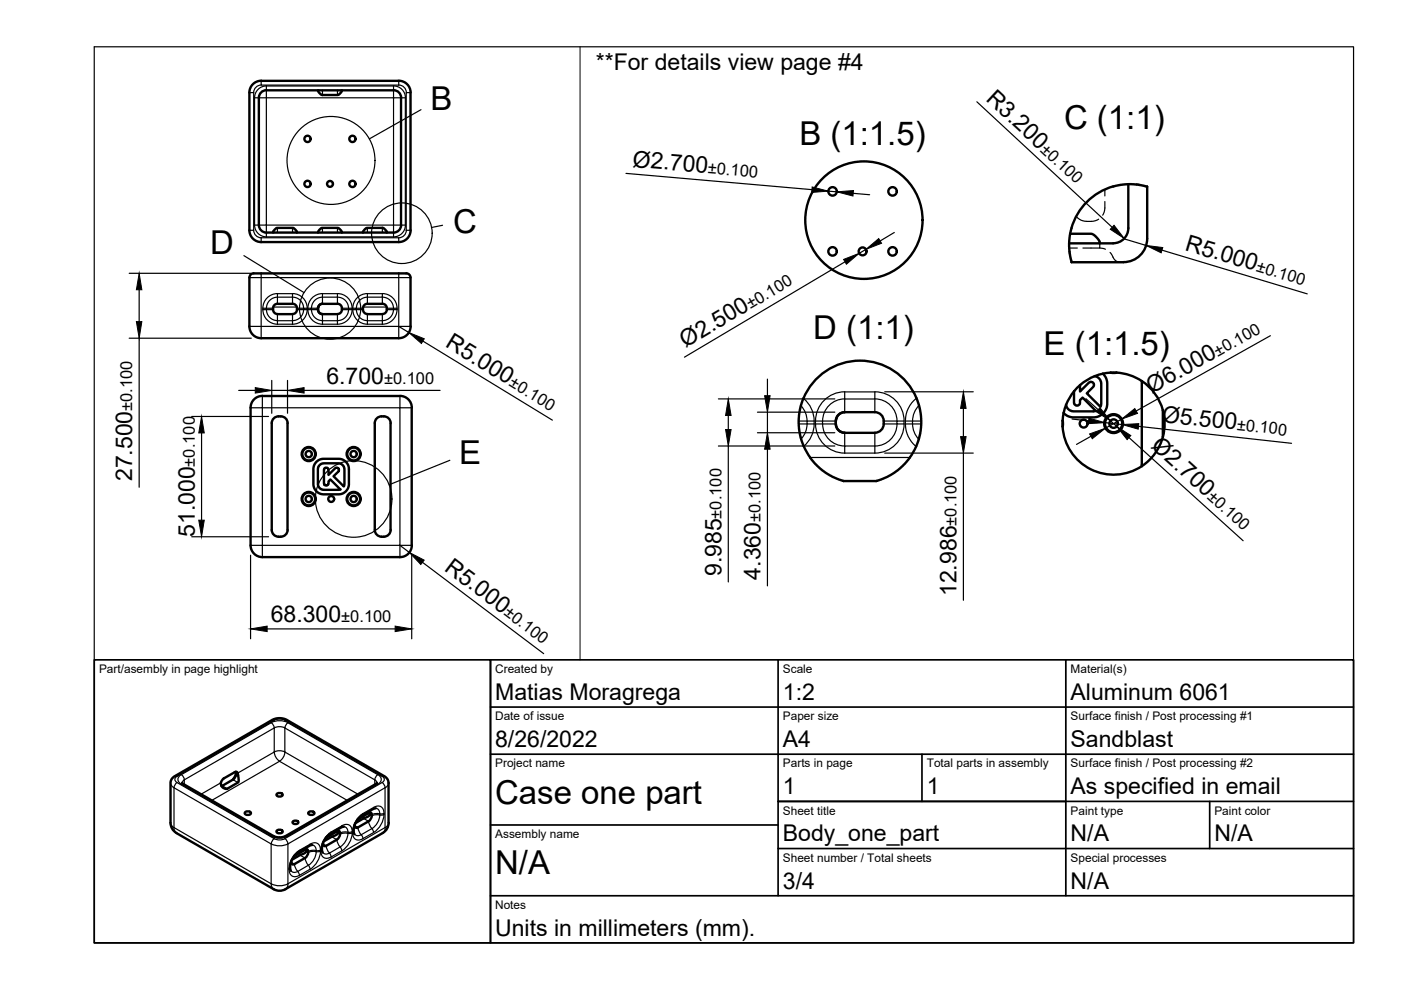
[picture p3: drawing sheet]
<svg xmlns="http://www.w3.org/2000/svg" width="297mm" height="210mm" viewBox="0 0 297 210" stroke-linecap="round" stroke-linejoin="round" font-family="sans-serif">
<!-- layer: Visible -->
<g fill="none" stroke="#000" stroke-width=".51">
<path d="M53.8 17.7l1-.5 .6-.1h29.2a2.51 2.51 0 0 1 2.5 2.5v29.2a2.51 2.51 0 0 1-2.6 2.5h-29.1a2.51 2.51 0 0 1-2.5-2.5v-29.2a2.5 2.5 0 0 1 .9-1.9zM56.5 19.1h26.9a1.6 1.6 0 0 1 1.6 1.6M56.5 19.1a1.6 1.6 0 0 0-1.6 1.6v27a1.6 1.6 0 0 0 1.6 1.6M67.5 19.1l.2 .6 .6 .4h3.3l.6-.4 .3-.6M85 20.7v27M239.2 39v9.4a3.2 3.2 0 0 1-3.2 3.2h-9.3l.1 2.2M53.8 58h32.3M53.8 57.9a.9 .9 0 0 0-.9 .9v10.4M57.9 49.3l.1-.4 .7-.6h3.4l.7 .6 .1 .4M67.5 49.3l.1-.4 .7-.6h3.3l.6 .5 .3 .5M77 49.3l.3-.7 .5-.3h3.4l.7 .6 .1 .4M85 47.7a1.6 1.6 0 0 1-1.6 1.6h-26.9"/>
<path d="M86.1 57.9a.9 .9 0 0 1 .9 .9v10.4M226.9 49.5l-.2 2.1M227.2 48.4a13.1 13.1 0 0 1 10.4-9.2l1.6-.2 1.8 .1 2.2 .5v11a5 5 0 0 1-5 5h-11l-.4-1.8M227.2 48.4l-.3 1.2h4.6l.6 .3 .7 .8 .4 .6-.1 .3M52.9 69.2a2.51 2.51 0 0 0 2.5 2.5h29.1a2.51 2.51 0 0 0 2.6-2.5M57.9 65.6a.94 .94 0 0 0 .9 1M57.9 65.7a1.02 1.02 0 0 1 .9-1.3h3.2a.97 .97 0 0 1 1 1.3M58.8 66.6h3.2M63 65.6a.94 .94 0 0 1-1 1M67.4 65.6a.94 .94 0 0 0 1 1M68.4 64.4h3.2a1 1 0 0 1 .9 1.3M68.4 64.4a1.02 1.02 0 0 0-1 1.3"/>
<path d="M68.4 64.4a.94 .94 0 0 0-1 .9l.2 .9 .5 .4h3.4M72.5 65.6a.94 .94 0 0 1-.9 1M77 65.6a.94 .94 0 0 0 .9 1M77.9 66.6h3.2M81.1 64.4h-3.2a1.02 1.02 0 0 0-1 1.3M81.1 64.4a1 1 0 0 1 .9 1.3M82 65.6a.94 .94 0 0 1-.9 1M232.1 79.7l.9 .5 .5 .9v4.5l-.2 .7-2.9-2.9 1.5-1.5v-.4l-.1-.3-.5-.2-.4 .1-1.9 1.9v-1.3M233.8 79.2l.7 .9 .3 1v4.7l-.3 1-.5 .7-1 .7-.9 .3h-4.9l-.9-.3-.8-.6M235.5 79h1.2M55.6 84l29.2-.1a2.51 2.51 0 0 1 2.5 2.5v29.2a2.47 2.47 0 0 1-2.5 2.5h-29.2M55.6 83.9a2.51 2.51 0 0 0-2.5 2.5v29.2a2.51 2.51 0 0 0 2.5 2.5"/>
<path d="M57.6 89.7v22.7a1.56 1.56 0 0 0 1.9 1.4M59.5 88.3a1.53 1.53 0 0 0-1.9 1.4M59.6 88.3a1.43 1.43 0 0 1 1.4 1.4M61 89.7v22.7a1.43 1.43 0 0 1-1.4 1.4M67 98l.8-.6 .7-.1h3.4l.7 .1 .6 .4 .5 .7 .3 .8v3.5l-.2 .7-.4 .5-.6 .6-.9 .2h-3.4l-.7-.2-.6-.3-.5-.7-.3-.8v-3.5l.2-.7zM67.6 98.8l.3-.4 .7-.2h3.2l.7 .2 .3 .4 .2 .6v3.3l-.1 .4-2.2-2.1 1.1-1.1-.1-.6-.3-.1-.3 .1-1.4 1.4-.1-1.2-.2-.3h-.4l-.3 .4 .1 3.1 .2 .2h.4l.2-.3 .1-.5 .3-.4 2.2 2.1-3.6 .1-.7-.3-.3-.3-.2-.6v-3.3zM79.5 89.7v22.7a1.56 1.56 0 0 0 1.9 1.4M81.4 88.3a1.53 1.53 0 0 0-1.9 1.4M81.4 88.3a1.43 1.43 0 0 1 1.4 1.4M82.8 89.7v22.7M170.3 84.5l-.7 2.5-.3 2.9 .4 2.4 .7 2.3 1.4 2.5 2 2.2 2.6 1.7 2.5 1h6.9l3-1.3 1.4-.9 1.7-1.5 .9-1.2 1.2-2 .7-1.7 .4-1.7 .2-1.8v-1.5l-.3-1.9-.5-1.5a13 13 0 0 0-11.9-8.5 13 13 0 0 0-12.3 8M177.2 89.3v.6"/>
<path d="M177.2 89.9a1.87 1.87 0 0 0 1.9 1.9M177.3 88.8l-.1 1.2 .3 .9 .8 .7 .8 .2M179.1 91.8h6.4M179.1 87.4h6.4M179.1 87.4a1.87 1.87 0 0 0-1.9 1.9M179.1 87.4a1.87 1.87 0 0 0-1.8 1.4M185.5 87.4a2.24 2.24 0 0 1 1.9 1.7 2.24 2.24 0 0 1-1 2.4l-.9 .3M225.3 89.2v1.2M225.3 90.4a10.8 10.8 0 0 0 16.8 8.4M225.5 87.6l-.2 1.6M226 85.8l.4 .8 .9 .6h4.5M227.7 83v2.5l.3 .4 .5 .1 .4-.2 .1-1 .5-.5 2.8 2.8"/>
<path d="M227.7 83a10.8 10.8 0 0 0-2.2 4.6M232.4 87.1l-.6 .1M242.1 80.8a10.8 10.8 0 0 1 4.4 6.2M242.1 80.8a10.8 10.8 0 0 0-14.4 2.2M242.1 80.8v18a10.8 10.8 0 0 0 4.4-11.8M246.5 87v5.7M82.8 112.4a1.43 1.43 0 0 1-1.4 1.4M38.6 166l19.4 11.3 1.3 .3 1.2-.3 19.4-11.3M46.8 166.2l.1 .3M49.7 163.7l-2.4 1.5-.5 1M49.8 163.7l.2-.1 .4 .3M50 163.6v.9l-.4 .6-2.6 1.6"/>
<path d="M50 164.1l-.7 1.2M50.4 163.9v.2M50.4 164.1l.1 .3M50.5 164.4l.1 .9-.1 .6-2.4 1.4-.8-.3-.4-.5M52.1 172.1l.4-.1a.52 .52 0 0 1 .7 .5l-.7 .3a.52 .52 0 0 1-.6-.5zM58.8 176l.5-.1a.52 .52 0 0 1 .6 .5l-.6 .3a.52 .52 0 0 1-.7-.5zM58.8 168.2l.5-.1a.52 .52 0 0 1 .6 .5l-.6 .3a.52 .52 0 0 1-.7-.5zM62.2 174.1a.68 .68 0 0 1 1 .3 .68 .68 0 0 1-.6 .3 .68 .68 0 0 1-.6-.4zM65.5 172.1l.5-.1a.52 .52 0 0 1 .7 .5l-.7 .3a.52 .52 0 0 1-.6-.5zM66.2 179.2l-.6 .1-2.3 1.4-.8 .7-.9 1.6-.1 1.3 .2 .3M71.4 178l-2.5 1.4a.48 .48 0 0 1-.4-.7M71.4 176.2l-2.2 1.3"/>
<path d="M71.4 176.2l.3-.1a1 1 0 0 1 0 1.7l-.3 .2M71.7 176.2v.3l-.3 .5-2.8 1.4M72.9 175.3l-.5 .1-2.4 1.4-.7 .6-.9 1.7-.1 1.2 .1 .5M78.1 172.4l-2.2 1.2M78.2 172.3l.2-.1a.5 .5 0 0 1 .4 .8M78.4 172.3h.1M78.4 172.4v.4l-.3 .3-2.7 1.4M78.8 173a1.48 1.48 0 0 1-.7 1.1l-2.5 1.4a.49 .49 0 0 1-.4-.6M79.7 171.4l-.7 .2-2.3 1.3-.8 .8-.8 1.7-.1 1 .1 .5M82.4 174.4a2.53 2.53 0 0 1-1.3 2.2l-20.6 11.9a2.51 2.51 0 0 1-2.5 0l-20.6-11.9a2.51 2.51 0 0 1-1.2-2.2v-8.5l.4-1 21.1-12.3 1.4-.3h.8l.9 .3 21.1 12.3 .5 1v8.5M61.7 182.6a.51 .51 0 0 0 .5 .7l.2-.1M64.7 180.1l-2.2 1.3"/>
<path d="M64.7 180.1l.2-.1a.52 .52 0 0 1 .4 .8M64.9 180l.1 .4-.4 .5-2.7 1.4M65.3 180.8l-.4 .9-2.5 1.5"/>
<circle cx="65.2" cy="39" r=".67"/>
<circle cx="65.2" cy="29.4" r=".67"/>
<circle cx="70" cy="39" r=".62"/>
<circle cx="74.7" cy="29.4" r=".67"/>
<circle cx="74.7" cy="39" r=".67"/>
<circle cx="176.5" cy="53.3" r=".9"/>
<circle cx="176.5" cy="40.6" r=".9"/>
<circle cx="182.9" cy="53.3" r=".84"/>
<circle cx="183.2" cy="46.7" r="12.4"/>
<circle cx="189.2" cy="53.3" r=".9"/>
<circle cx="189.2" cy="40.6" r=".9"/>
<circle cx="65.5" cy="96.3" r="1.49"/>
<circle cx="65.5" cy="96.3" r="1.37"/>
<circle cx="65.5" cy="96.3" r=".67"/>
<circle cx="75" cy="96.3" r="1.49"/>
<circle cx="75" cy="96.3" r="1.37"/>
<circle cx="75" cy="96.3" r=".67"/>
<circle cx="229.8" cy="89.8" r=".84"/>
<circle cx="236.1" cy="89.8" r="2"/>
<circle cx="236.1" cy="89.8" r="1.83"/>
<circle cx="236.1" cy="89.8" r=".9"/>
<circle cx="65.5" cy="105.8" r="1.49"/>
<circle cx="65.5" cy="105.8" r="1.37"/>
<circle cx="65.5" cy="105.8" r=".67"/>
<circle cx="70.2" cy="105.8" r=".62"/>
<circle cx="75" cy="105.8" r="1.49"/>
<circle cx="75" cy="105.8" r="1.37"/>
<circle cx="75" cy="105.8" r=".67"/>
</g>
<!-- layer: Visible Narrow -->
<g fill="none" stroke="#000" stroke-width=".25">
<path d="M52.9 19.6h.9M53.8 19.6v29.2h-.9M55.4 17.1v.9h29.1M55.4 18a1.6 1.6 0 0 0-1.6 1.6M56.5 18.2h26.9v2.5h-26.9zM56.5 18.2a2.51 2.51 0 0 0-2.5 2.5M68.4 19.1v1M71.5 19.1v1M83.4 18.2a2.51 2.51 0 0 1 2.6 2.5M84.5 17.1v.9M84.6 18a1.6 1.6 0 0 1 1.5 1.6M87 19.6h-.9v29.2"/>
<path d="M54 20.7h2.5v27h-2.5M54 20.7v27M83.4 20.7h2.5v27h-2.5zM52.9 58.9h2.5M53.8 48.8a1.6 1.6 0 0 0 1.6 1.6M54 47.7a2.51 2.51 0 0 0 2.5 2.5M55.4 58v.9M55.4 58.9v10.3h-2.5M55.4 50.4v.9M55.4 50.4h29.1v.9M55.4 58.9h29.1M56.5 47.7h26.9v2.5h-26.9z"/>
<path d="M58.8 48.3v1M62 48.3v1M68.4 48.3v1M71.5 48.3v1M77.9 48.3v1M81.1 48.3v1M84.5 58v.9M84.5 58.9h2.5M84.5 58.9v10.3h2.5M86 47.7a2.51 2.51 0 0 1-2.6 2.5M86.1 48.8h.9M86.1 48.8a1.6 1.6 0 0 1-1.5 1.6"/>
<path d="M55.4 71.7v-2.5h29.1v2.5M55.7 65.6a3.1 3.1 0 0 0 3.1 3.1M55.7 65.4v.3h.8M55.7 65.4h.8v.3M56.5 65.6a2.34 2.34 0 0 0 2.3 2.4v-1.4M56.5 65.7h1.4M57.9 65.1h5M58.8 62.3h3.2v.7h-3.2zM58.8 63v1.4M58.8 68.7h3.2M58.8 62.2a3.1 3.1 0 0 0-3.1 3.1M58.8 63a2.34 2.34 0 0 0-2.3 2.3l1.4 .1"/>
<path d="M62 68v.7M62 68h-3.2v.7M62 64.4v-1.4a2.34 2.34 0 0 1 2.4 2.3l-1.4 .1M62 66.6v1.4M62 62.2a3.1 3.1 0 0 1 3.1 3.1M63 65.7h1.4M64.4 65.4h.7v.3h-.7zM64.4 65.6a2.34 2.34 0 0 1-2.4 2.4M65.1 65.6a3.1 3.1 0 0 1-3.1 3.1M65.3 65.4h.7v.3h-.7zM65.3 65.6a3.1 3.1 0 0 0 3.1 3.1M66 65.7h1.4"/>
<path d="M66 65.6a2.34 2.34 0 0 0 2.4 2.4v-1.4M67.5 65.1h.1M68.4 62.3h3.1v.7h-3.1zM68.4 63v1.4M68.4 68.7h3.1M68.4 62.2a3.1 3.1 0 0 0-3.1 3.1M68.4 63a2.34 2.34 0 0 0-2.4 2.3l1.4 .1M71.5 68v.7M71.5 68h-3.1v.7M71.5 64.4l.1-1.4a2.34 2.34 0 0 1 2.3 2.3l-1.4 .1M71.5 66.6v1.4M71.6 62.2a3.1 3.1 0 0 1 3.1 3.1"/>
<path d="M72.5 65.7h1.4M73.9 65.4h.8v.3h-.8zM73.9 65.6a2.34 2.34 0 0 1-2.3 2.4M74.7 65.6a3.1 3.1 0 0 1-3.1 3.1M74.8 65.4v.3h.7M74.8 65.4h.7v.3M74.8 65.6a3.1 3.1 0 0 0 3.1 3.1M75.5 65.7h1.4M75.5 65.4h1.4M75.6 65.6a2.34 2.34 0 0 0 2.3 2.4v-1.4M77 65.1h5M77.9 62.3h3.2v.7h-3.2z"/>
<path d="M77.9 63v1.4M77.9 62.2a3.1 3.1 0 0 0-3.1 3.1M77.9 63a2.34 2.34 0 0 0-2.3 2.3M81.1 68v.7h-3.2M81.1 68h-3.2v.7M81.1 66.6v1.4M81.1 63v1.4M81.1 62.2a3.1 3.1 0 0 1 3.1 3.1M81.1 63a2.34 2.34 0 0 1 2.3 2.3l-1.4 .1M82 65.7h1.4M83.4 65.4h.8v.3h-.8zM83.4 65.6a2.34 2.34 0 0 1-2.3 2.4"/>
<path d="M84.2 65.6a3.1 3.1 0 0 1-3.1 3.1M55.6 86.5h29.2v29.1h-29.2zM55.6 84v2.5h-2.5M84.8 84v2.5h2.5M169.3 89.9h1.8l-.3 1.7-.9 1.5M169.8 86l1 1.5 .3 1.8h-1.8M170.3 84.5a6.2 6.2 0 0 1 2.3 4.8M171.7 97h21.2M172.6 89.9a6.2 6.2 0 0 1-2.2 4.7M172.6 89.3h-1.5v.6h1.5M172.6 89.3v.6M172.9 89.9h1.5"/>
<path d="M172.9 89.3h1.5v.6M172.9 89.3v.6M172.9 89.9a6.2 6.2 0 0 0 6.2 6.2M174.4 89.9h2.8M174.4 89.3h2.8M174.4 89.9a4.7 4.7 0 0 0 4.7 4.7v-2.8M177.3 88.8h.1M179.1 83.1h6.4v1.5h-6.4zM179.1 84.6v2.8M179.1 83.1a6.2 6.2 0 0 0-6.2 6.2M179.1 84.6a4.7 4.7 0 0 0-4.7 4.7M185.5 94.6v1.5h-6.4"/>
<path d="M185.5 94.6h-6.4v1.5M185.5 91.8v2.8M185.5 84.6v2.8M185.5 83.1a6.2 6.2 0 0 1 6.2 6.2M185.5 84.6a4.7 4.7 0 0 1 4.7 4.7h-2.8M187.4 89.9h2.8a4.7 4.7 0 0 1-4.7 4.7M191.7 89.3h-1.5v.6h1.5M191.7 89.3v.6M191.7 89.9a6.2 6.2 0 0 1-6.2 6.2M192 89.3v.6M194.3 84.4a6.2 6.2 0 0 0-2.3 4.9h1.5a4.7 4.7 0 0 1 1.4-3.4M195.3 89.3h-1.8v1.2l.3 1.1 1 1.5"/>
<path d="M195.3 89.9h-3.3a6.2 6.2 0 0 0 2.2 4.8M53.1 115.6h2.5v2.5M87.3 115.6h-2.5v2.5M57.5 153.2l-19.1 11 .5 .5 .2 .6M57.5 153.2l.4 .5 .2 .6a2.51 2.51 0 0 1 2.3 0l.2-.6 .5-.5M57.5 153.2a3.9 3.9 0 0 1 3.6 0M57.7 152.6l.5 .1M58.1 159.4v-5.1l-19 11M58.1 159.4l-7.7 4.5M58.1 152.7l-20.6 11.9M58.1 159.4a2.5 2.5 0 0 1 2.3 0 2.49 2.49 0 0 1-1.1 2M58.1 159.4a2.49 2.49 0 0 0 1.2 2"/>
<path d="M60.4 152.7l20.6 11.9h.5M60.8 152.6l-.4 .1a2.58 2.58 0 0 0-2.3 0M61 153.2l19.1 11-.4 .5-.2 .6M36.2 166a1.26 1.26 0 0 0 .7 1M36.2 174.4a1.26 1.26 0 0 0 .7 1.1M36.9 175.5a1.26 1.26 0 0 0 .5 1.1M36.9 167l20.6 11.9v8.5M36.9 167v8.5M36.9 175.5l20.6 11.9M37.1 164.6h.4M37.5 165.9l20.6 11.9M37.5 164.6a.69 .69 0 0 0-.4 .7 .69 .69 0 0 0 .4 .6"/>
<path d="M37.5 165.9l-.4 .5-.2 .6M38.4 166.3l19.1 11M38.5 164.2a1.08 1.08 0 0 0-.8 1.1 1.08 1.08 0 0 0 .8 1M38.9 166.2l-.5 .1M39.1 165.3v1M39.1 165.3l-.5 .7M46.8 166l-4.2 2.4M47.1 166.6l1.1 .6M49.4 165.3l1 .6M50 163.9l.4 .2M50 164.2l.5 .2M57.5 177.3a3.9 3.9 0 0 0 3.6 0"/>
<path d="M57.9 177.2l-.4 .1M58.1 177.8a2.49 2.49 0 0 0 2.3 0M58.2 177.8l-.5 .5-.2 .6a3.9 3.9 0 0 0 3.6 0M59.3 161.4l14.3 8.3M59.3 161.4l-14.4 8.3M60.6 177.2l.5 .1M64.7 179.9v.2M65.6 179.3l.1-.3-2.2 1.3M65.8 179a1.33 1.33 0 0 1 1.5-.2 1.33 1.33 0 0 1 .6 1.4M66.2 179.2a1.03 1.03 0 0 1 .8 1.1M68.3 179.9l-.3 .3M68.5 179l.7 .3 .2 .8 .5 .8"/>
<path d="M68.5 179h-.1M70.2 176.4l-.2 .4M70.2 176.4a4.8 4.8 0 0 0-2.2 4M70.3 177.4l1.1 .6M71.5 176l-.1 .2M71.6 176.6l.5 .3 .8-.3 .9 .1M71.7 176.2l-2.7 1.6M71.7 176.4l.4 .2 .8-.2 .9 .1M72.5 175.1l-.2 .3M72.5 175.1l-2.3 1.3M72.5 175.1a1.33 1.33 0 0 1 1.5-.2 1.33 1.33 0 0 1 .7 1.4M72.9 175.3a1.03 1.03 0 0 1 .9 1.2"/>
<path d="M73.8 176.4l.9-.1v.3l-.9 .1M73.8 176.5v.2M73.8 176.7a3.6 3.6 0 0 1-1.7 2.9l-.5-.8-.2-.8M74.7 176.6a4.8 4.8 0 0 1-2.2 3.8M74.8 176.6a1.33 1.33 0 0 0 .6 1.4 1.33 1.33 0 0 0 1.6-.2M74.8 176.3v.2M75 176.2l-.2 .3M75 176l-.2 .3M75.2 176.8a1.03 1.03 0 0 0 1.4 .2M75.2 175.1l.7 .3 .2 .8 .5 .8M76.6 177l.4 .8M77 172.5a4.8 4.8 0 0 0-2.2 3.8"/>
<path d="M77 172.5l-.2 .4M77.1 173.5l1 .6M78.2 174.1l.2 .8 .5 .8M78.2 172.3l.1 .1-2.6 1.5M78.2 172.1v.2M78.4 172.7l.4 .3 .8-.3 .9 .1M78.4 172.3l-.1 .1 .2 .1M78.4 172.5l.4 .2 1.3-.2 .4 .1v.2M78.8 175.7l.4 .8M78.8 175.7l-2.2 1.3M79 171.5l.2-.3-2.3 1.3M79.2 176.5l-2.3 1.3"/>
<path d="M79.2 171.2a1.33 1.33 0 0 1 1.6-.2 1.33 1.33 0 0 1 .6 1.5h-.9a1.02 1.02 0 0 0-.8-1.1M79.5 165.3l.4 .7M79.5 165.3l-19.1-11v5.1l15.5 9M79.5 165.3v1M79.7 166.2l.4 .1M80.1 166.3l-19.1 11M80.1 164.2a1.08 1.08 0 0 1 .7 1.1 1.08 1.08 0 0 1-.7 1M80.5 172.8l.9-.1a4.8 4.8 0 0 1-2.2 3.8M80.5 172.8a3.6 3.6 0 0 1-1.6 2.9M81 164.6a.69 .69 0 0 1 .5 .7 .69 .69 0 0 1-.5 .6M81.4 172.5v.2M81.6 167l-20.6 11.9v8.5"/>
<path d="M81.6 167v8.5l-20.6 11.9M81.7 167l-.2-.6-.5-.5-20.6 11.9 .4 .5 .2 .6M82.4 166a1.26 1.26 0 0 1-.7 1M82.4 174.4a1.25 1.25 0 0 1-.7 1.1 1.26 1.26 0 0 1-.6 1.1M57.5 187.4a1.26 1.26 0 0 0 .5 1.1M57.5 187.4a3.9 3.9 0 0 0 3.6 0M61.1 187.4a1.26 1.26 0 0 1-.6 1.1M61.3 184.1v.2M61.5 184a1.27 1.27 0 0 0 .3 1.6 1.27 1.27 0 0 0 1.7 0l-.4-.8M61.5 183.8l-.2 .3M61.7 184.6a1.03 1.03 0 0 0 1.4 .2M61.7 182.8l.7 .4"/>
<path d="M61.8 182.8l-.1 .1M62.4 183.2l.2 .8 .5 .7M63.1 184.8l2.3-1.3 .3 .5v.3l-2.2 1.3M63.5 180.3l-.2 .3M63.5 180.3a4.8 4.8 0 0 0-2.2 3.8M63.6 181.3l1.1 .6M64.9 180.5l.4 .3M65 180.3l.4 .2 .7-.2h.9M65 180.1l-2.7 1.6M67 180.4v.2M67 180.6l-.9-.1-.7 .3M67 180.6a3.6 3.6 0 0 1-1.6 2.9l-.5-.8-.2-.8"/>
<path d="M67.9 180.2v.3l-.2 .1h-.7M67.9 180.2l-.9 .1M67.9 180.5a4.8 4.8 0 0 1-2.1 3.8M68 180.4a1.33 1.33 0 0 0 .7 1.4 1.33 1.33 0 0 0 1.5-.1M68.3 180.1l-.3 .3M68.4 180.7a1.03 1.03 0 0 0 1.5 .2M69.8 180.9l.4 .8M69.8 180.9l2.3-1.3 .3 .5 .1 .3-2.3 1.3"/>
</g>
<!-- layer: Hidden -->
<path d="M226.7 52.6h1.7M228.2 45.9a3.9 3.9 0 0 0 4.7 .6M233.2 52.6l1.2 .2M233.2 51.6v1h-3.6M234.3 42.7a4.4 4.4 0 0 1-.5 2.9M234.3 40.2v1.3M235.4 53.5l.4 .6a1.84 1.84 0 0 0 1.7 1.5" fill="none" stroke="#000" stroke-width=".25"/>
<!-- layer: Border -->
<path d="M20 9.9h267v190h-267z" fill="none" stroke="#000" stroke-width=".25"/>
<!-- layer: TitleBlock -->
<g fill="none" stroke="#000" stroke-width=".36">
<path d="M20 139.9h84v60h-84zM104 139.9v50h122v-50M104 139.9h122M165 139.9v50M226 139.9h61v50h-61M104 149.9h183M104 159.9h183M195.5 159.9v10M104 174.9h61M165 169.9h122M165 179.9h122M256.5 169.9v10"/>
<path d="M104 189.9v10h183v-10"/>
</g>
<path d="M123 9.9v130" fill="none" stroke="#000" stroke-width=".21"/>
<!-- layer: Dimensions -->
<g fill="none" stroke="#000" stroke-width=".25">
<path d="M132.7 36.8l39.4 3.4M207.1 21.6l28.7 26.6M27.4 57.9h25.9M175.6 40.5l1.8 .2M179.2 55.5l-34.1 20.2M180.9 41l3.5 .3M183.6 52.9l-1.4 .8M189.6 49.3l-3 1.8M238.2 50.6l4.8 1.4M246.4 53l30.8 9.3M27.4 71.7h25.9M29.5 61.4v6.8"/>
<path d="M29.5 71.7v31.6M84.5 69.2l2.2 1.3M89.7 72.3l27.4 16.8M269.3 71.2l-28.4 15.9M40.6 88.3h16.3M42.7 91.8v18.5M50.6 82.8h3.5M57.6 80.7v6.9M57.6 82.8h3.4M61 80.7v6.9M64.5 82.8h28.8M152.3 84.6h24.7"/>
<path d="M152.3 94.6h24.7M154.4 88.1v3M154.4 94.6v28.8M160.6 87.4h16.4M160.6 91.8h16.4M162.7 80.4v3.5M162.7 87.4v4.4M162.7 95.2v29M187.6 83.1h18.8M187.6 96.1h18.8M204.3 86.6v6M204.3 96.1v31.2"/>
<path d="M227.3 88.9l3.5 .3M230.2 84.5l2.6 2.4M231.3 92.5l-3.1 1.7M234.3 89.6l3.6 .4M235.4 89.2l1.4 1.2M237.8 88.9l-3.4 1.9M239.4 92.8l24.2 21.9M241.4 90.4l32.4 3.6M40.6 113.8h16.3M53.1 117.7v17.7M84.8 115.6l2 1.5M87.3 117.7v17.7"/>
<path d="M89.6 119.2l25.7 19.4M56.6 133.3h27.2"/>
</g>
<g fill="#000" stroke="#000" stroke-width=".21">
<path d="M172.2 39.6l3.4 .9-3.5 .3zM178.9 55l3.3-1.3-2.7 2.3zM177.4 40.7l3.6-.3-.2 1.2zM183.6 52.9l2.7-2.3 .6 1zM236.2 47.8l2.2 2.8-3-2zM243 52l3.5 .5-.3 1.1zM29.5 57.9l.6 3.5h-1.2zM28.9 68.2h1.2l-.6 3.5zM86.7 70.5l3.3 1.3-.7 1zM42.7 88.3l.6 3.5h-1.2zM54.1 82.2l3.5 .6-3.5 .5zM61 82.8l3.5-.6v1.1z"/>
<path d="M154.4 84.6l.6 3.5h-1.2zM153.8 91.1h1.2l-.6 3.5zM162.1 83.9h1.2l-.6 3.5zM162.7 91.8l.6 3.4h-1.2zM204.3 83.1l.5 3.5h-1.1zM203.7 92.6h1.1l-.5 3.5zM230.9 88.7l3.4 .9-3.6 .2zM231 92l3.4-1.2-2.8 2.2zM233.2 86.4l2.2 2.8-3-1.9zM236.8 90.4l3 1.9-.8 .9zM237.8 88.9l2.8-2.3 .6 1zM237.9 90l3.5-.2-.1 1.2z"/>
<path d="M42.1 110.3h1.2l-.6 3.5zM86.8 117.1l3.1 1.7-.7 .9zM53.1 133.3l3.5-.5v1.1zM83.8 132.8l3.5 .5-3.5 .6z"/>
</g>
<!-- layer: Annotations -->
<g fill="none" stroke="#000" stroke-width=".25">
<path d="M89.3 23.3l-11 6.2M51.7 54.2l12.8 7.8M93.8 47.8l-2.3 .4M95.4 97.6l-12.9 5.2"/>
<circle cx="70.2" cy="34" r="9.3"/>
<circle cx="85.2" cy="49.4" r="6.4"/>
<circle cx="70" cy="65.4" r="6.5"/>
<circle cx="75" cy="105.8" r="8.1"/>
</g>
<g font-size="7">
<text x="91.2" y="23.3">B</text>
<text x="225.6" y="27.4">C (1:1)</text>
<text x="169.5" y="30.8">B (1:1.5)</text>
<text x="44.6" y="53.9">D</text>
<text x="96.1" y="49.3">C</text>
<text x="172.4" y="71.9">D (1:1)</text>
<text x="221.3" y="75.3">E (1:1.5)</text>
<text x="97.3" y="98.3">E</text>
<text x="105" y="170.4">Case one part</text>
<text x="105" y="185.4">N/A</text>
</g>
<g font-size="4.9">
<text x="126.3" y="14.9">**For details view page #4</text>
<text x="208.9" y="21.2" transform="rotate(43 208.9 21.2)">R3.200</text>
<text x="134" y="35.3" transform="rotate(5 134 35.3)">Ø2.700</text>
<text x="251.1" y="53" transform="rotate(17 251.1 53)">R5.000</text>
<text x="94.3" y="73.4" transform="rotate(31 94.3 73.4)">R5.000</text>
<text x="145.4" y="73.8" transform="rotate(-31 145.4 73.8)">Ø2.500</text>
<text x="69.2" y="81.3">6.700</text>
<text x="244.2" y="83.5" transform="rotate(-29 244.2 83.5)">Ø6.000</text>
<text x="246.2" y="89.4" transform="rotate(6 246.2 89.4)">Ø5.500</text>
<text x="243.9" y="94.8" transform="rotate(42 243.9 94.8)">Ø2.700</text>
<text x="28" y="102" transform="rotate(-90 28 102)">27.500</text>
<text x="41.3" y="113.9" transform="rotate(-90 41.3 113.9)">51.000</text>
<text x="94.1" y="120.8" transform="rotate(37 94.1 120.8)">R5.000</text>
<text x="153" y="122.2" transform="rotate(-90 153 122.2)">9.985</text>
<text x="161.2" y="122.9" transform="rotate(-90 161.2 122.9)">4.360</text>
<text x="57.4" y="131.9">68.300</text>
<text x="202.8" y="126.4" transform="rotate(-90 202.8 126.4)">12.986</text>
<text x="105" y="148.4">Matias Moragrega</text>
<text x="166" y="148.4">1:2</text>
<text x="227" y="148.4">Aluminum 6061</text>
<text x="105" y="158.4">8/26/2022</text>
<text x="166" y="158.4">A4</text>
<text x="227" y="158.4">Sandblast</text>
<text x="166" y="168.4">1</text>
<text x="196.5" y="168.4">1</text>
<text x="227" y="168.4">As specified in email</text>
<text x="166" y="178.4">Body_one_part</text>
<text x="227" y="178.4">N/A</text>
<text x="257.5" y="178.4">N/A</text>
<text x="166" y="188.4">3/4</text>
<text x="227" y="188.4">N/A</text>
<text x="105" y="198.4">Units in millimeters (mm).</text>
</g>
<g font-size="3.5">
<text x="220.4" y="31.9" transform="rotate(43 220.4 31.9)">±0.100</text>
<text x="150" y="36.7" transform="rotate(5 150 36.7)">±0.100</text>
<text x="266.2" y="57.5" transform="rotate(17 266.2 57.5)">±0.100</text>
<text x="159.2" y="65.6" transform="rotate(-31 159.2 65.6)">±0.100</text>
<text x="258.2" y="75.6" transform="rotate(-29 258.2 75.6)">±0.100</text>
<text x="81.4" y="81.3">±0.100</text>
<text x="107.7" y="81.7" transform="rotate(31 107.7 81.7)">±0.100</text>
<text x="28" y="87.1" transform="rotate(-90 28 87.1)">±0.100</text>
<text x="262.2" y="91.2" transform="rotate(6 262.2 91.2)">±0.100</text>
<text x="41.3" y="98.9" transform="rotate(-90 41.3 98.9)">±0.100</text>
<text x="255.8" y="105.5" transform="rotate(42 255.8 105.5)">±0.100</text>
<text x="153" y="110" transform="rotate(-90 153 110)">±0.100</text>
<text x="161.2" y="110.7" transform="rotate(-90 161.2 110.7)">±0.100</text>
<text x="202.8" y="111.5" transform="rotate(-90 202.8 111.5)">±0.100</text>
<text x="72.3" y="131.9">±0.100</text>
<text x="106.7" y="130.3" transform="rotate(37 106.7 130.3)">±0.100</text>
</g>
<g font-size="2.5">
<text x="21" y="142.7">Part/asembly in page highlight</text>
<text x="105" y="142.7">Created by</text>
<text x="166" y="142.7">Scale</text>
<text x="227" y="142.7">Material(s)</text>
<text x="105" y="152.7">Date of issue</text>
<text x="166" y="152.7">Paper size</text>
<text x="227" y="152.7">Surface finish / Post processing #1</text>
<text x="105" y="162.7">Project name</text>
<text x="166" y="162.7">Parts in page</text>
<text x="196.5" y="162.7">Total parts in assembly</text>
<text x="227" y="162.7">Surface finish / Post processing #2</text>
<text x="166" y="172.7">Sheet title</text>
<text x="227" y="172.7">Paint type</text>
<text x="257.5" y="172.7">Paint color</text>
<text x="105" y="177.7">Assembly name</text>
<text x="166" y="182.7">Sheet number / Total sheets</text>
<text x="227" y="182.7">Special processes</text>
<text x="105" y="192.7">Notes</text>
</g>
</svg>
